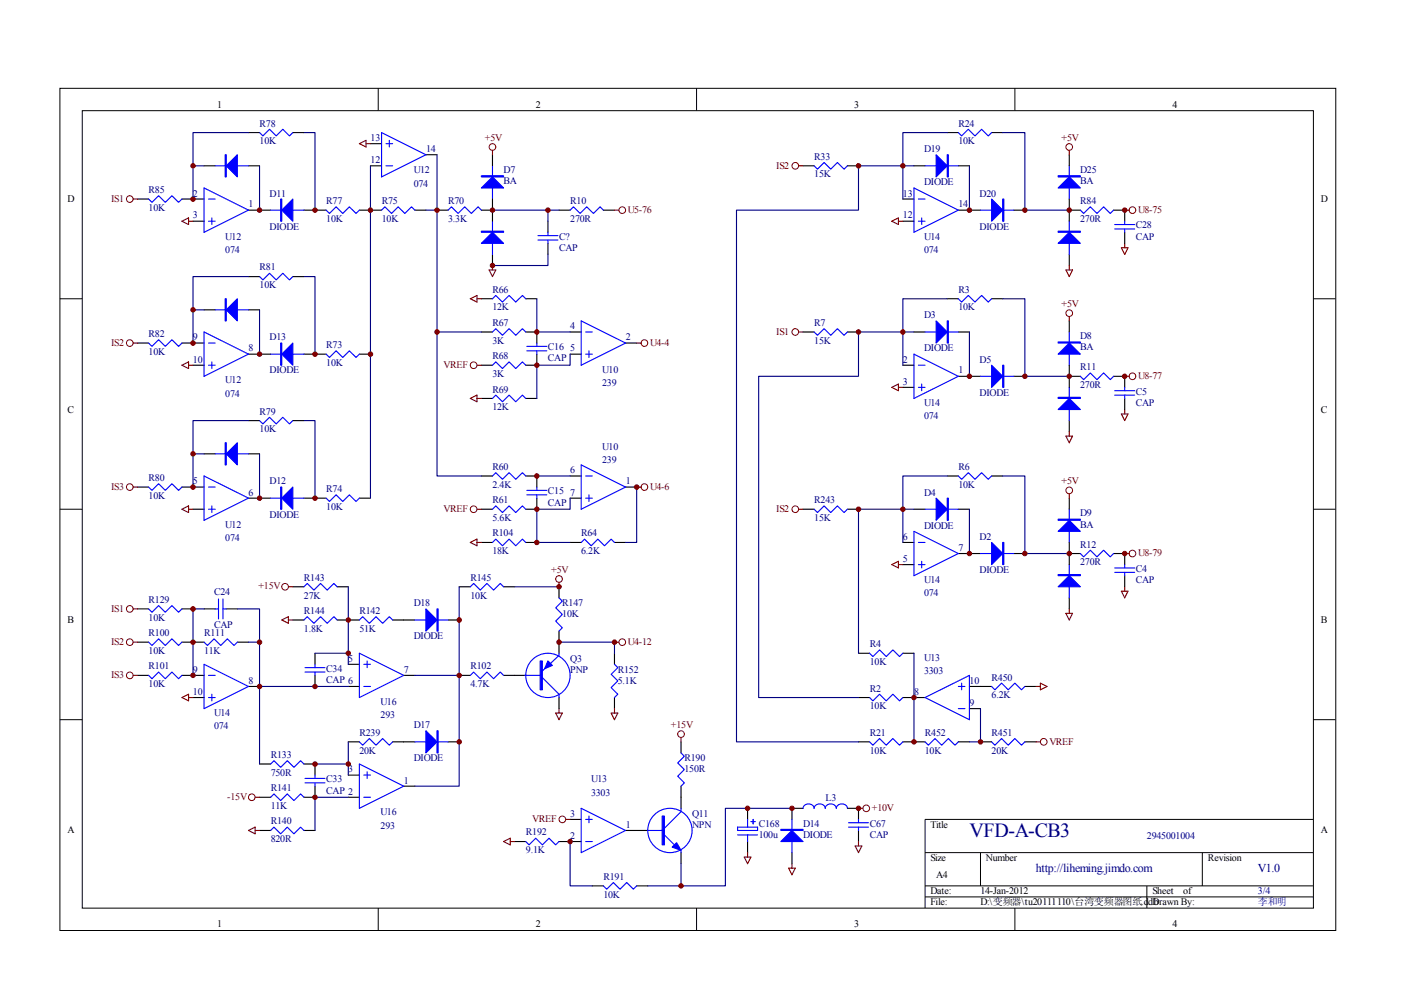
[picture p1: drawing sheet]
<svg xmlns="http://www.w3.org/2000/svg" width="297mm" height="210mm" viewBox="0 0 297 210" stroke-linecap="round" stroke-linejoin="round" font-family="sans-serif">
<g fill="none" stroke="#000" stroke-width=".21">
<path d="M12.7 18.7h270.5v178.6h-270.5zM80.2 18.7v4.7M147.7 18.7v4.7M215.2 18.7v4.7M17.4 23.5h261.1v169h-261.1zM12.7 63.3h4.7M278.4 63.3h4.7M12.7 108h4.7M278.4 108h4.7M12.7 152.6h4.7M278.4 152.6h4.7M278.4 173.7h-82.3v18.8"/>
<path d="M80.2 192.5v4.7M147.7 192.5v4.7M196.1 180.8h82.3M196.1 187.8h82.3M196.1 190.2h82.3M207.9 180.8v7M215.2 192.5v4.7M243.2 187.8v4.7M254.9 180.8v7"/>
</g>
<g fill="none" stroke="#000" stroke-width=".23">
<path d="M43.3 35.2h2.3M52.7 35.2h2.3M52.7 28.1h2.3M62.1 28.1h2.3M78.5 35.2h2.4M78.5 30.5h2.4M90.3 32.8h2.4M104.4 32.8v2.4M170.3 35.2h2.3M179.7 35.2h2.3M193.8 35.2h2.3M200.8 28.1h2.4"/>
<path d="M203.2 35.2h2.3M210.2 28.1h2.4M226.7 32.8v2.4M29.2 42.2h2.3M38.6 42.2h4.7M40.9 46.9h2.4M52.7 44.6h4.7M52.7 58.6h2.3M62.1 58.6h2.3M64.4 44.6h4.7M76.2 44.6h4.7M88 44.6h2.3"/>
<path d="M92.7 44.6h2.3M102.1 44.6h2.3M104.4 42.2v4.7M104.4 53.9v2.4M116.2 46.9v2.4M116.2 51.6v2.3M118.5 44.6h2.4M127.9 44.6h2.4M191.4 42.2h2.4M191.4 46.9h2.4M203.2 44.6h4.7M214.9 44.6h2.4"/>
<path d="M226.7 44.6h2.3M226.7 42.2v4.7M226.7 53.9v2.4M236.1 44.6h2.4v2.3M238.5 49.3v2.3M29.2 72.7h2.3M38.6 72.7h4.7M40.9 77.4h2.4M43.3 65.7h2.3M52.7 75.1h4.7M52.7 65.7h2.3M64.4 75.1h4.7"/>
<path d="M76.2 75.1h2.3M102.1 77.4h2.3M102.1 70.4h2.3M102.1 63.3h2.3M111.5 70.4h2.3v2.3M111.5 63.3h2.3M113.8 75.1v2.3h-2.3M120.9 75.1h2.3M120.9 70.4h2.3M132.6 72.7h2.4M170.3 70.4h2.3M179.7 70.4h2.3"/>
<path d="M191.4 77.4h2.4M193.8 70.4h2.3M200.8 63.3h2.4M203.2 70.4h2.3M203.2 79.8h4.7M210.2 63.3h2.4M214.9 79.8h2.4M226.7 68v2.4M226.7 77.4v4.7M226.7 79.8h2.3M236.1 79.8h2.4v2.3M43.3 96.2h2.3"/>
<path d="M52.7 96.2h2.3M52.7 89.2h2.3M62.1 89.2h2.3M102.1 84.5h2.3M111.5 84.5h2.3M191.4 82.1h2.4M226.7 89.2v2.3M238.5 84.5v2.3M29.2 103.3h2.3M38.6 103.3h4.7M40.9 108h2.4M52.7 105.6h4.7"/>
<path d="M64.4 105.6h4.7M76.2 105.6h2.3M102.1 108h2.3M102.1 100.9h2.3M102.1 115h2.3M111.5 100.9h2.3v2.4M111.5 115h2.3M113.8 105.6v2.4h-2.3M120.9 105.6h2.3M120.9 100.9h2.3M120.9 115h2.3M130.3 115h2.3"/>
<path d="M132.6 103.3h2.4M170.3 108h2.3M179.7 108h2.3M191.4 115h2.4M191.4 119.7h2.4M193.8 108h2.3M200.8 100.9h2.4M203.2 108h2.3M203.2 117.4h4.7M210.2 100.9h2.4M214.9 117.4h2.4M226.7 105.6v2.4"/>
<path d="M226.7 115v4.7M226.7 117.4h2.3M236.1 117.4h2.4v2.3M29.2 129.1h2.3M29.2 136.2h2.3M38.6 129.1h2.3M38.6 136.2h4.7M43.3 129.1h2.3M48 129.1h2.3M50.3 136.2h2.4M62.1 124.4h2.3M62.1 131.5h2.3"/>
<path d="M66.8 138.5v2.4M71.5 124.4h2.3M71.5 131.5h4.7M83.2 131.5h4.8M95 131.5h2.4M97.4 124.4h2.3M106.8 124.4h2.3M118.5 124.4v2.4M118.5 133.8v4.7M130.3 138.5v2.4M182 138.5h2.4M191.4 138.5h2.4"/>
<path d="M226.7 126.8v2.3M238.5 122.1v2.3M29.2 143.2h2.3M38.6 143.2h4.7M40.9 147.9h2.4M52.7 145.5h2.3M66.8 143.2v2.3M73.8 145.5h2.4M73.8 140.9h2.4M73.8 157.3h2.4M83.2 157.3h4.8M85.6 143.2h2.4"/>
<path d="M95 157.3h2.4M97.4 143.2h2.3M106.8 143.2h4.7M118.5 147.9v2.3M130.3 147.9v2.3M144.4 157.3v2.3M182 147.9h2.4M182 157.3h2.4M191.4 147.9h4.7M191.4 157.3h4.7M203.2 157.3h2.3M205.5 145.5h4.7"/>
<path d="M205.5 150.2h2.4M207.9 157.3h2.3M217.3 145.5h2.3M217.3 157.3h2.3M55 176.1h2.4M55 169h2.4M55 162h2.4M64.4 162h2.4v2.3M64.4 176.1h2.4M66.8 166.7v2.3h-2.4M73.8 169h2.4M73.8 164.3h2.4"/>
<path d="M85.6 166.7h2.4M109.1 178.4h2.4M118.5 178.4h4.7M120.9 173.7h2.3M132.6 176.1h4.7M144.4 166.7v4.7M158.5 171.4v2.3M158.5 178.4v2.4M170.3 171.4h-2.4v2.3M179.7 171.4h2.3v2.3M182 176.1v2.3M125.6 187.8h2.3"/>
<path d="M135 187.8h2.3M144.4 180.8v2.3M167.9 180.8v2.3"/>
</g>
<g fill="none" stroke="#00f" stroke-width=".23">
<path d="M43.3 39.9l9.4 4.7-9.4 4.7zM45.6 35.2h7.1M55 28.1l.7 .7 1.4-1.4 1.5 1.4 1.4-1.4 1.4 1.4 .7-.7M80.9 28.1l9.4 4.7-9.4 4.7zM81.8 35.2h1.4M81.8 30.5h1.4M82.5 29.8v1.4M104.4 35.2v7M172.6 35.2l.7 .7 1.4-1.4 1.4 1.4 1.5-1.4 1.4 1.4 .7-.7M193.8 39.9l9.4 4.7-9.4 4.7zM196.1 35.2h7.1M203.2 28.1l.7 .7 1.4-1.4 1.4 1.4 1.4-1.4 1.4 1.4 .7-.7"/>
<path d="M226.7 35.2v7M31.5 42.2l.7 .7 1.4-1.4 1.4 1.4 1.4-1.4 1.5 1.4 .7-.7M44.2 42.2h1.4M44.2 46.9h1.4M44.9 46.2v1.4M55 58.6l.7 .7 1.4-1.4 1.5 1.4 1.4-1.4 1.4 1.4 .7-.7M57.4 44.6h7M69.1 44.6l.7 .7 1.5-1.4 1.4 1.4 1.4-1.4 1.4 1.4 .7-.7M80.9 44.6l.7-.7 1.4 1.4 1.4-1.4 1.4 1.4 1.4-1.4 .8 .7M95 44.6l.7-.7 1.4 1.4 1.4-1.4 1.4 1.4 1.5-1.4 .7 .7M104.4 46.9v7M114.1 50h4.2"/>
<path d="M114.1 50.9h4.2M116.2 49.3v.7M116.2 50.9v.7M120.9 44.6l.7-.7 1.4 1.4 1.4-1.4 1.4 1.4 1.4-1.4 .7 .7M194.7 42.2h1.4M194.7 46.9h1.4M195.4 46.2v1.4M207.9 44.6h7M226.7 46.9v7M229 44.6l.8 .7 1.4-1.4 1.4 1.4 1.4-1.4 1.4 1.4 .7-.7M236.3 47.6h4.3M236.3 48.5h4.3"/>
<path d="M238.5 46.9v.7M238.5 48.5v.8M31.5 72.7l.7 .7 1.4-1.4 1.4 1.4 1.4-1.4 1.5 1.4 .7-.7M43.3 70.4l9.4 4.7-9.4 4.7zM44.2 72.7h1.4M44.2 77.4h1.4M44.9 76.7v1.4M45.6 65.7h7.1M57.4 75.1h7M69.1 75.1l.7 .7 1.5-1.4 1.4 1.4 1.4-1.4 1.4 1.4 .7-.7M104.4 70.4l.7-.7 1.4 1.4 1.4-1.4 1.5 1.4 1.4-1.4 .7 .7M104.4 63.3l.7-.7 1.4 1.4 1.4-1.4 1.5 1.4 1.4-1.4 .7 .7"/>
<path d="M104.4 77.4l.7-.7 1.4 1.4 1.4-1.4 1.5 1.4 1.4-1.4 .7 .7M111.7 73.4h4.2M111.7 74.4h4.2M113.8 72.7v.7M113.8 74.4v.7M123.2 68l9.4 4.7-9.4 4.7zM124.2 75.1h1.4M124.2 70.4h1.4M124.9 74.4v1.4M172.6 70.4l.7 .7 1.4-1.4 1.4 1.4 1.5-1.4 1.4 1.4 .7-.7M193.8 75.1l9.4 4.7-9.4 4.7zM194.7 77.4h1.4"/>
<path d="M196.1 70.4h7.1M203.2 63.3l.7 .7 1.4-1.4 1.4 1.4 1.4-1.4 1.4 1.4 .7-.7M207.9 79.8h7M226.7 70.4v7M229 79.8l.8 .7 1.4-1.4 1.4 1.4 1.4-1.4 1.4 1.4 .7-.7M45.6 96.2h7.1M55 89.2l.7 .7 1.4-1.4 1.5 1.4 1.4-1.4 1.4 1.4 .7-.7M104.4 84.5l.7-.7 1.4 1.4 1.4-1.4 1.5 1.4 1.4-1.4 .7 .7M123.2 98.6l9.4 4.7-9.4 4.7zM194.7 82.1h1.4M195.4 81.4v1.4M226.7 82.1v7.1"/>
<path d="M236.3 82.8h4.3M236.3 83.8h4.3M238.5 82.1v.7M238.5 83.8v.7M31.5 103.3l.7 .7 1.4-1.4 1.4 1.4 1.4-1.4 1.5 1.4 .7-.7M43.3 100.9l9.4 4.7-9.4 4.7zM44.2 103.3h1.4M44.2 108h1.4M44.9 107.3v1.4M57.4 105.6h7M69.1 105.6l.7 .7 1.5-1.4 1.4 1.4 1.4-1.4 1.4 1.4 .7-.7M104.4 100.9l.7-.7 1.4 1.4 1.4-1.4 1.5 1.4 1.4-1.4 .7 .7"/>
<path d="M104.4 108l.7-.7 1.4 1.4 1.4-1.4 1.5 1.4 1.4-1.4 .7 .7M104.4 115l.7-.7 1.4 1.4 1.4-1.4 1.5 1.4 1.4-1.4 .7 .7M111.7 104h4.2M111.7 104.9h4.2M113.8 103.3v.7M113.8 104.9v.7M123.2 115l.7-.7 1.4 1.4 1.5-1.4 1.4 1.4 1.4-1.4 .7 .7M124.2 105.6h1.4M124.2 100.9h1.4M124.9 104.9v1.4M172.6 108l.7 .7 1.4-1.4 1.4 1.4 1.5-1.4 1.4 1.4 .7-.7M193.8 112.7l9.4 4.7-9.4 4.7z"/>
<path d="M194.7 115h1.4M194.7 119.7h1.4M195.4 119v1.4M196.1 108h7.1M203.2 100.9l.7 .7 1.4-1.4 1.4 1.4 1.4-1.4 1.4 1.4 .7-.7M207.9 117.4h7M226.7 108v7M226.7 119.7v7.1M229 117.4l.8 .7 1.4-1.4 1.4 1.4 1.4-1.4 1.4 1.4 .7-.7M238.5 119.7v.7M31.5 129.1l.7 .7 1.4-1.4 1.4 1.4 1.4-1.4 1.5 1.4 .7-.7M31.5 136.2l.7 .7 1.4-1.5 1.4 1.5 1.4-1.5 1.5 1.5 .7-.7"/>
<path d="M43.3 136.2l.7 .7 1.4-1.5 1.4 1.5 1.4-1.5 1.4 1.5 .7-.7M45.6 129.1h.7M46.3 127v4.2M47.3 129.1h.7M47.3 127v4.2M64.4 124.4l.7-.7 1.5 1.4 1.4-1.4 1.4 1.4 1.4-1.4 .7 .7M64.4 131.5l.7-.7 1.5 1.4 1.4-1.4 1.4 1.4 1.4-1.4 .7 .7M76.2 131.5l.7-.7 1.4 1.4 1.4-1.4 1.4 1.4 1.4-1.4 .7 .7M76.2 138.5l9.4 4.7-9.4 4.7zM88 131.5h7M99.7 124.4l.7-.7 1.4 1.4 1.4-1.4 1.4 1.4 1.5-1.4 .7 .7M118.5 126.8l.7 .7-1.4 1.4 1.4 1.4-1.4 1.4 1.4 1.4-.7 .7"/>
<path d="M118.5 138.5v.5l-3.5 3.3M184.4 138.5l.7 .7 1.4-1.4 1.4 1.4 1.4-1.4 1.4 1.4 .7-.7M236.3 120.4h4.3M236.3 121.4h4.3M238.5 121.4v.7M31.5 143.2l.7 .7 1.4-1.4 1.4 1.4 1.4-1.4 1.5 1.4 .7-.7M43.3 140.9l9.4 4.6-9.4 4.7zM44.2 143.2h1.4M44.2 147.9h1.4M44.9 147.2v1.4M64.7 141.6h4.2M64.7 142.5h4.2"/>
<path d="M66.8 140.9v.7M66.8 142.5v.7M76.2 157.3l.7 .7 1.4-1.4 1.4 1.4 1.4-1.4 1.4 1.4 .7-.7M77.1 145.5h1.4M77.1 140.9h1.4M77.8 140.1v1.5M88 157.3h7M99.7 143.2l.7-.7 1.4 1.4 1.4-1.4 1.4 1.4 1.5-1.4 .7 .7M111.2 143.2h3.3M115 143.7l3.5 3.5v.7M130.3 140.9l.7 .7-1.4 1.4 1.4 1.4-1.4 1.4 1.4 1.4-.7 .7M144.4 159.6l.7 .7-1.4 1.5 1.4 1.4-1.4 1.4 1.4 1.4-.7 .7"/>
<path d="M184.4 147.9l.7 .7 1.4-1.4 1.4 1.4 1.4-1.4 1.4 1.4 .7-.7M184.4 157.3l.7 .7 1.4-1.4 1.4 1.4 1.4-1.4 1.4 1.4 .7-.7M196.1 157.3l.7 .7 1.4-1.4 1.5 1.4 1.4-1.4 1.4 1.4 .7-.7M196.1 147.9l9.4-4.7v9.4zM203.2 145.5h1.4M203.2 150.2h1.4M203.9 144.8v1.5M210.2 157.3l.7 .7 1.5-1.4 1.4 1.4 1.4-1.4 1.4 1.4 .7-.7M210.2 145.5l.7 .8 1.5-1.5 1.4 1.5 1.4-1.5 1.4 1.5 .7-.8M57.4 176.1l.7-.7 1.4 1.4 1.4-1.4 1.4 1.4 1.4-1.4 .7 .7M57.4 169l.7-.7 1.4 1.4 1.4-1.4 1.4 1.4 1.4-1.4 .7 .7M57.4 162l.7-.7 1.4 1.4 1.4-1.4 1.4 1.4 1.4-1.4 .7 .7"/>
<path d="M64.7 165h4.2M64.7 166h4.2M66.8 164.3v.7M66.8 166v.7M76.2 162l9.4 4.7-9.4 4.7zM77.1 169h1.4M77.1 164.3h1.4M77.8 163.6v1.4M111.5 178.4l.7 .7 1.4-1.4 1.4 1.4 1.4-1.4 1.4 1.4 .7-.7M123.2 171.4l9.4 4.7-9.4 4.7zM124.2 178.4h1.4M124.2 173.7h1.4"/>
<path d="M124.9 173v1.4M137.3 176.1h3.6M140.9 177l2.1 2.1M144.4 171.4v.7l-3.5 3.5M156.4 175.4h4.2v.7h-4.2zM156.4 177h4.2M158.5 173.7v1.7M158.5 177v1.4M159.2 174.2h.9M159.7 173.7v1M167.9 173.7v7.1M170.3 171.4a1.21 1.21 0 0 1 1.1-1 1.21 1.21 0 0 1 1.2 1 1.21 1.21 0 0 1 1.2-1 1.21 1.21 0 0 1 1.2 1 1.2 1.2 0 0 1 1.1-1 1.2 1.2 0 0 1 1.2 1 1.21 1.21 0 0 1 1.2-1 1.21 1.21 0 0 1 1.2 1"/>
<path d="M179.9 175.4h4.2M179.9 174.4h4.2M182 173.7v.7M182 175.4v.7M127.9 187.8l.7 .7 1.4-1.4 1.5 1.4 1.4-1.4 1.4 1.4 .7-.7M144.4 180.3v.5"/>
<circle cx="116.2" cy="143.2" r="4.7"/>
<circle cx="142" cy="176.1" r="4.7"/>
</g>
<g fill="#00f" stroke="#00f" stroke-width=".23">
<path d="M48 35.2l2.3-2.4v4.7z"/>
<path d="M62.1 42.2v4.7l-2.4-2.3z"/>
<path d="M50.3 63.3v4.7l-2.3-2.3z"/>
<path d="M62.1 72.7v4.7l-2.4-2.3z"/>
<path d="M50.3 93.9v4.7l-2.3-2.4z"/>
<path d="M62.1 103.3v4.7l-2.4-2.4z"/>
<path d="M102.1 51.6l2.3-2.3 2.4 2.3z"/>
<path d="M102.1 39.9l2.3-2.4 2.4 2.4z"/>
<path d="M90.3 129.1l2.4 2.4-2.4 2.3z"/>
<path d="M116.2 140.1l.9 1-1.6 .7z"/>
<path d="M142.5 179.6l1-.9 .9 1.6z"/>
<path d="M165.6 178.4l2.3-2.3 2.4 2.3z"/>
<path d="M210.2 42.2l2.4 2.4-2.4 2.3z"/>
<path d="M198.5 32.8l2.3 2.4-2.3 2.3z"/>
<path d="M224.3 51.6l2.4-2.3 2.3 2.3z"/>
<path d="M224.3 39.9l2.4-2.4 2.3 2.4z"/>
<path d="M210.2 77.4l2.4 2.4-2.4 2.3z"/>
<path d="M198.5 68l2.3 2.4-2.3 2.3z"/>
<path d="M224.3 86.8l2.4-2.3 2.3 2.3z"/>
<path d="M224.3 75.1l2.4-2.4 2.3 2.4z"/>
<path d="M210.2 115l2.4 2.4-2.4 2.3z"/>
<path d="M198.5 105.6l2.3 2.4-2.3 2.3z"/>
<path d="M224.3 124.4l2.4-2.3 2.3 2.3z"/>
<path d="M224.3 112.7l2.4-2.4 2.3 2.4z"/>
<path d="M90.3 154.9l2.4 2.4-2.4 2.3z"/>
<path d="M47.7 32.8h.3v4.7h-.3z" fill-rule="evenodd"/>
<path d="M59.5 42.2h.2v4.7h-.2z" fill-rule="evenodd"/>
<path d="M47.7 63.3h.3v4.7h-.3z" fill-rule="evenodd"/>
<path d="M59.5 72.7h.2v4.7h-.2z" fill-rule="evenodd"/>
<path d="M47.7 93.9h.3v4.7h-.3z" fill-rule="evenodd"/>
<path d="M59.5 103.3h.2v4.7h-.2z" fill-rule="evenodd"/>
<path d="M102.1 49h4.7v.3h-4.7z" fill-rule="evenodd"/>
<path d="M102.1 37.3h4.7v.2h-4.7z" fill-rule="evenodd"/>
<path d="M92.7 129.1h.2v4.7h-.2z" fill-rule="evenodd"/>
<path d="M114.5 140.1h.5v6.2h-.5z" fill-rule="evenodd"/>
<path d="M140.4 173h.5v6.1h-.5z" fill-rule="evenodd"/>
<path d="M165.6 175.8h4.7v.3h-4.7z" fill-rule="evenodd"/>
<path d="M212.6 42.2h.2v4.7h-.2z" fill-rule="evenodd"/>
<path d="M200.8 32.8h.3v4.7h-.3z" fill-rule="evenodd"/>
<path d="M224.3 49h4.7v.3h-4.7z" fill-rule="evenodd"/>
<path d="M224.3 37.3h4.7v.2h-4.7z" fill-rule="evenodd"/>
<path d="M212.6 77.4h.2v4.7h-.2z" fill-rule="evenodd"/>
<path d="M200.8 68h.3v4.7h-.3z" fill-rule="evenodd"/>
<path d="M224.3 84.2h4.7v.3h-4.7z" fill-rule="evenodd"/>
<path d="M224.3 72.5h4.7v.2h-4.7z" fill-rule="evenodd"/>
<path d="M212.6 115h.2v4.7h-.2z" fill-rule="evenodd"/>
<path d="M200.8 105.6h.3v4.7h-.3z" fill-rule="evenodd"/>
<path d="M224.3 121.8h4.7v.3h-4.7z" fill-rule="evenodd"/>
<path d="M224.3 110.1h4.7v.2h-4.7z" fill-rule="evenodd"/>
<path d="M92.7 154.9h.2v4.7h-.2z" fill-rule="evenodd"/>
</g>
<g fill="none" stroke="#800000" stroke-width=".21">
<circle cx="104.4" cy="31.2" r=".71"/>
<circle cx="168.6" cy="35.2" r=".71"/>
<circle cx="226.7" cy="31.2" r=".71"/>
<circle cx="27.5" cy="42.2" r=".71"/>
<circle cx="131.9" cy="44.6" r=".71"/>
<circle cx="240.1" cy="44.6" r=".71"/>
<circle cx="27.5" cy="72.7" r=".71"/>
<circle cx="100.4" cy="77.4" r=".71"/>
<circle cx="136.6" cy="72.7" r=".7"/>
<circle cx="168.6" cy="70.4" r=".7"/>
<circle cx="226.7" cy="66.4" r=".71"/>
<circle cx="240.1" cy="79.8" r=".71"/>
<circle cx="27.5" cy="103.3" r=".71"/>
<circle cx="100.4" cy="108" r=".71"/>
<circle cx="136.6" cy="103.3" r=".7"/>
<circle cx="168.6" cy="108" r=".7"/>
<circle cx="226.7" cy="104" r=".71"/>
<circle cx="240.1" cy="117.4" r=".71"/>
<circle cx="27.5" cy="129.1" r=".71"/>
<circle cx="27.5" cy="136.2" r=".71"/>
<circle cx="60.4" cy="124.4" r=".71"/>
<circle cx="118.5" cy="122.8" r=".7"/>
<circle cx="131.9" cy="136.2" r=".71"/>
<circle cx="27.5" cy="143.2" r=".71"/>
<circle cx="144.4" cy="155.6" r=".71"/>
<circle cx="221.3" cy="157.3" r=".71"/>
<circle cx="53.4" cy="169" r=".7"/>
<circle cx="119.2" cy="173.7" r=".71"/>
<circle cx="183.7" cy="171.4" r=".7"/>
</g>
<g fill="none" stroke="#800000" stroke-width=".23">
<path d="M76.2 30.5l1.4-.7v1.4zM77.6 30.5h.9M104.4 31.9v.9M169.3 35.2h1M226.7 31.9v.9M28.2 42.2h1M38.6 46.9l1.4-.7v1.4zM40 46.9h.9M103.7 57.2h1.4l-.7 1.4zM104.4 56.3v.9M130.3 44.6h.9M189.1 46.9l1.4-.7v1.4z"/>
<path d="M190.5 46.9h.9M226 57.2h1.4l-.7 1.4zM226.7 56.3v.9M237.7 52.5h1.5l-.7 1.4zM238.5 44.6h.9M238.5 51.6v.9M28.2 72.7h1M38.6 77.4l1.4-.7v1.4zM40 77.4h.9M99.7 63.3l1.4-.7v1.4zM101.1 77.4h1M101.1 63.3h1"/>
<path d="M135 72.7h.9M169.3 70.4h1M226.7 67.1v.9M238.5 79.8h.9M99.7 84.5l1.4-.7v1.4zM101.1 84.5h1M189.1 82.1l1.4-.7v1.4zM190.5 82.1h.9M226 92.5h1.4l-.7 1.4zM226.7 91.5v1M237.7 87.8h1.5l-.7 1.4zM238.5 86.8v1"/>
<path d="M28.2 103.3h1M38.6 108l1.4-.7v1.4zM40 108h.9M99.7 115l1.4-.7v1.4zM101.1 108h1M101.1 115h1M135 103.3h.9M169.3 108h1M189.1 119.7l1.4-.7v1.4zM190.5 119.7h.9M226.7 104.7v.9M238.5 117.4h.9"/>
<path d="M28.2 129.1h1M28.2 136.2h1M59.7 131.5l1.4-.7v1.4zM61.1 131.5h1M61.1 124.4h1M118.5 123.5v.9M130.3 136.2h.9M226 130h1.4l-.7 1.5zM226.7 129.1v.9M237.7 125.3h1.5l-.7 1.5zM238.5 124.4v.9M28.2 143.2h1"/>
<path d="M38.6 147.9l1.4-.7v1.4zM40 147.9h.9M117.8 151.2h1.4l-.7 1.4zM118.5 150.2v1M129.6 151.2h1.4l-.7 1.4zM130.3 150.2v1M144.4 156.4v.9M219.6 157.3h1M219.6 145.5h1M220.6 144.8l1.4 .7-1.4 .8zM52.7 176.1l1.4-.7v1.4zM54.1 169h.9"/>
<path d="M54.1 176.1h.9M106.8 178.4l1.4-.7v1.4zM108.2 178.4h.9M119.9 173.7h1M181.3 179.4h1.4l-.7 1.4zM182 171.4h1M182 178.4v1M157.8 181.7h1.4l-.7 1.4zM158.5 180.8v.9M167.2 184.1h1.4l-.7 1.4zM167.9 183.1v1"/>
</g>
<g fill="none" stroke="#000080" stroke-width=".23">
<path d="M43.3 35.2h-2.4v7M52.7 28.1h-11.8v7.1M55 35.2v9.4M64.4 28.1h2.4v16.5M78.5 35.2v70.4M92.7 32.8v11.8h-2.4M193.8 35.2h-11.8v9.4h-25.8v112.7h25.8M200.8 28.1h-9.4v14.1M205.5 35.2v9.4M212.6 28.1h4.7v16.5h9.4M52.7 58.6h-11.8v7.1M64.4 58.6h2.4v16.5"/>
<path d="M92.7 44.6v25.8h9.4M104.4 44.6h14.1M116.2 53.9v2.4h-11.8M116.2 44.6v2.3M43.3 65.7h-2.4v7M55 65.7v9.4M92.7 70.4v30.5h9.4M113.8 63.3v7.1h7.1M120.9 75.1v2.3h-7.1v7.1M193.8 70.4h-11.8v9.4h-21.1v68.1h21.1M200.8 63.3h-9.4v14.1M205.5 70.4v9.4"/>
<path d="M212.6 63.3h4.7v16.5h9.4M43.3 96.2h-2.4v7.1M52.7 89.2h-11.8v7M55 96.2v9.4M64.4 89.2h2.4v16.4M113.8 100.9h7.1M120.9 105.6v2.4h-7.1v7h7.1M135 103.3v11.7h-2.4M193.8 108h-11.8v30.5M200.8 100.9h-9.4v14.1M205.5 108v9.4M212.6 100.9h4.7v16.5h9.4"/>
<path d="M43.3 129.1h-2.4v14.1M50.3 129.1h4.7v16.4M52.7 136.2h2.3M66.8 138.5h7M73.8 124.4v16.5M97.4 124.4v18.8h-9.4M109.1 124.4h9.4M118.5 136.2h11.8v2.3M193.8 138.5v18.8M55 145.5v16.5M55 145.5h18.8M73.8 157.3v7"/>
<path d="M97.4 143.2v23.5h-9.4M207.9 150.2v7.1h-2.4M66.8 162h7M73.8 169h-7v7.1M120.9 178.4v9.4h4.7M167.9 171.4h-14.1v16.4h-9.4M144.4 183.1v4.7h-7.1"/>
</g>
<g fill="#800000" stroke="#800000" stroke-width=".21">
<circle cx="55" cy="44.6" r=".47"/>
<circle cx="40.9" cy="42.2" r=".47"/>
<circle cx="40.9" cy="35.2" r=".47"/>
<circle cx="66.8" cy="44.6" r=".47"/>
<circle cx="104.4" cy="44.6" r=".47"/>
<circle cx="40.9" cy="72.7" r=".47"/>
<circle cx="55" cy="75.1" r=".47"/>
<circle cx="66.8" cy="75.1" r=".47"/>
<circle cx="78.5" cy="75.1" r=".47"/>
<circle cx="40.9" cy="65.7" r=".47"/>
<circle cx="40.9" cy="103.3" r=".47"/>
<circle cx="55" cy="105.6" r=".47"/>
<circle cx="66.8" cy="105.6" r=".47"/>
<circle cx="40.9" cy="96.2" r=".47"/>
<circle cx="78.5" cy="44.6" r=".47"/>
<circle cx="116.2" cy="44.6" r=".47"/>
<circle cx="104.4" cy="56.3" r=".47"/>
<circle cx="92.7" cy="44.6" r=".47"/>
<circle cx="113.8" cy="70.4" r=".47"/>
<circle cx="113.8" cy="77.4" r=".47"/>
<circle cx="113.8" cy="108" r=".47"/>
<circle cx="113.8" cy="100.9" r=".47"/>
<circle cx="92.7" cy="70.4" r=".47"/>
<circle cx="113.8" cy="115" r=".47"/>
<circle cx="135" cy="103.3" r=".47"/>
<circle cx="40.9" cy="143.2" r=".47"/>
<circle cx="40.9" cy="129.1" r=".47"/>
<circle cx="40.9" cy="136.2" r=".47"/>
<circle cx="73.8" cy="131.5" r=".47"/>
<circle cx="66.8" cy="145.5" r=".47"/>
<circle cx="55" cy="136.2" r=".47"/>
<circle cx="73.8" cy="138.5" r=".47"/>
<circle cx="118.5" cy="136.2" r=".47"/>
<circle cx="130.3" cy="136.2" r=".47"/>
<circle cx="118.5" cy="124.4" r=".47"/>
<circle cx="97.4" cy="131.5" r=".47"/>
<circle cx="226.7" cy="44.6" r=".47"/>
<circle cx="217.3" cy="44.6" r=".47"/>
<circle cx="191.4" cy="35.2" r=".47"/>
<circle cx="238.5" cy="44.6" r=".47"/>
<circle cx="217.3" cy="79.8" r=".47"/>
<circle cx="226.7" cy="79.8" r=".47"/>
<circle cx="191.4" cy="70.4" r=".47"/>
<circle cx="217.3" cy="117.4" r=".47"/>
<circle cx="226.7" cy="117.4" r=".47"/>
<circle cx="191.4" cy="108" r=".47"/>
<circle cx="238.5" cy="79.8" r=".47"/>
<circle cx="238.5" cy="117.4" r=".47"/>
<circle cx="182" cy="108" r=".47"/>
<circle cx="193.8" cy="147.9" r=".47"/>
<circle cx="193.8" cy="157.3" r=".47"/>
<circle cx="207.9" cy="157.3" r=".47"/>
<circle cx="182" cy="70.4" r=".47"/>
<circle cx="182" cy="35.2" r=".47"/>
<circle cx="205.5" cy="44.6" r=".47"/>
<circle cx="205.5" cy="79.8" r=".47"/>
<circle cx="205.5" cy="117.4" r=".47"/>
<circle cx="120.9" cy="178.4" r=".47"/>
<circle cx="167.9" cy="171.4" r=".47"/>
<circle cx="182" cy="171.4" r=".47"/>
<circle cx="144.4" cy="187.8" r=".47"/>
<circle cx="158.5" cy="171.4" r=".47"/>
<circle cx="66.8" cy="162" r=".47"/>
<circle cx="73.8" cy="162" r=".47"/>
<circle cx="66.8" cy="169" r=".47"/>
<circle cx="97.4" cy="143.2" r=".47"/>
<circle cx="97.4" cy="157.3" r=".47"/>
<circle cx="55" cy="145.5" r=".47"/>
</g>
<text font-size="4.2" fill="#000080" x="205.6" y="177.4">VFD-A-CB3</text>
<g font-size="2.5" fill="#000080">
<text x="219.6" y="184.8">http://liheming.jimdo.com</text>
<text x="266.7" y="184.8">V1.0</text>
</g>
<g font-size="2.1">
<text x="46.1" y="22.9">1</text>
<text x="113.6" y="22.9">2</text>
<text x="181.1" y="22.9">3</text>
<text x="248.6" y="22.9">4</text>
<text x="14.3" y="42.8">D</text>
<text x="280.1" y="42.8">D</text>
<text x="14.3" y="87.5">C</text>
<text x="280.1" y="87.5">C</text>
<text x="14.3" y="132.1">B</text>
<text x="280.1" y="132.1">B</text>
<text x="14.3" y="176.7">A</text>
<text x="197.3" y="175.5">Title</text>
<text x="280.1" y="176.7">A</text>
<text x="197.3" y="182.6">Size</text>
<text x="209" y="182.6">Number</text>
<text x="256.1" y="182.6">Revision</text>
<text x="197.3" y="189.6">Date:</text>
<text x="197.3" y="192">File:</text>
<text x="198.5" y="186.1">A4</text>
<text x="207.9" y="189.6">14-Jan-2012</text>
<text x="207.9" y="192">D:\变频器\tu20111110\台湾变频器图纸.ddb</text>
<text x="244.3" y="189.6">Sheet</text>
<text x="244.3" y="192">Drawn By:</text>
<text x="250.9" y="189.6">of</text>
<text x="46.1" y="196.6">1</text>
<text x="113.6" y="196.6">2</text>
<text x="181.1" y="196.6">3</text>
<text x="248.6" y="196.6">4</text>
</g>
<g font-size="2.1" fill="#000080">
<text x="55" y="26.9">R78</text>
<text x="78.6" y="29.9">13</text>
<text x="203.2" y="26.9">R24</text>
<text x="55" y="30.6">10K</text>
<text x="78.6" y="34.6">12</text>
<text x="90.3" y="32.3">14</text>
<text x="172.6" y="33.9">R33</text>
<text x="195.9" y="32.3">D19</text>
<text x="203.2" y="30.6">10K</text>
<text x="31.5" y="40.9">R85</text>
<text x="40.9" y="41.7">2</text>
<text x="57.1" y="41.7">D11</text>
<text x="87.7" y="36.7">U12</text>
<text x="87.7" y="39.6">074</text>
<text x="106.8" y="36.7">D7</text>
<text x="106.8" y="39">BA</text>
<text x="172.6" y="37.6">15K</text>
<text x="191.4" y="41.7">13</text>
<text x="195.9" y="39.3">DIODE</text>
<text x="207.7" y="41.7">D20</text>
<text x="229" y="36.7">D25</text>
<text x="229" y="39">BA</text>
<text x="31.5" y="44.7">10K</text>
<text x="40.9" y="46.3">3</text>
<text x="52.7" y="44">1</text>
<text x="69.2" y="43.3">R77</text>
<text x="69.2" y="47">10K</text>
<text x="80.9" y="43.3">R75</text>
<text x="80.9" y="47">10K</text>
<text x="95" y="43.3">R70</text>
<text x="95" y="47">3.3K</text>
<text x="120.9" y="43.3">R10</text>
<text x="120.9" y="47">270R</text>
<text x="191.4" y="46.3">12</text>
<text x="203.2" y="44">14</text>
<text x="229" y="43.3">R84</text>
<text x="229" y="47">270R</text>
<text x="47.8" y="50.8">U12</text>
<text x="47.8" y="53.6">074</text>
<text x="57.1" y="48.7">DIODE</text>
<text x="118.5" y="50.8">C?</text>
<text x="118.5" y="53.2">CAP</text>
<text x="195.9" y="50.8">U14</text>
<text x="195.9" y="53.6">074</text>
<text x="207.7" y="48.7">DIODE</text>
<text x="240.8" y="48.4">C28</text>
<text x="240.8" y="50.8">CAP</text>
<text x="55" y="57.3">R81</text>
<text x="55" y="61.1">10K</text>
<text x="104.4" y="62.1">R66</text>
<text x="104.4" y="65.8">12K</text>
<text x="203.2" y="62.1">R3</text>
<text x="203.2" y="65.8">10K</text>
<text x="31.5" y="71.5">R82</text>
<text x="104.4" y="69.1">R67</text>
<text x="120.9" y="69.8">4</text>
<text x="172.6" y="69.1">R7</text>
<text x="195.9" y="67.5">D3</text>
<text x="229" y="71.9">D8</text>
<text x="31.5" y="75.2">10K</text>
<text x="40.9" y="72.2">9</text>
<text x="40.9" y="76.9">10</text>
<text x="52.7" y="74.5">8</text>
<text x="57.1" y="72.2">D13</text>
<text x="69.2" y="73.8">R73</text>
<text x="69.2" y="77.6">10K</text>
<text x="104.4" y="72.9">3K</text>
<text x="104.4" y="76.1">R68</text>
<text x="116.2" y="74.3">C16</text>
<text x="116.2" y="76.6">CAP</text>
<text x="120.9" y="74.5">5</text>
<text x="132.7" y="72.2">2</text>
<text x="172.6" y="72.9">15K</text>
<text x="191.4" y="76.9">2</text>
<text x="195.9" y="74.5">DIODE</text>
<text x="207.7" y="76.9">D5</text>
<text x="229" y="74.3">BA</text>
<text x="47.8" y="81.3">U12</text>
<text x="57.1" y="79.2">DIODE</text>
<text x="104.4" y="79.9">3K</text>
<text x="104.4" y="83.2">R69</text>
<text x="127.7" y="79">U10</text>
<text x="127.7" y="81.8">239</text>
<text x="191.4" y="81.5">3</text>
<text x="203.2" y="79.2">1</text>
<text x="207.7" y="83.9">DIODE</text>
<text x="229" y="78.5">R11</text>
<text x="229" y="82.3">270R</text>
<text x="240.8" y="83.7">C5</text>
<text x="47.8" y="84.2">074</text>
<text x="55" y="87.9">R79</text>
<text x="104.4" y="87">12K</text>
<text x="195.9" y="86">U14</text>
<text x="195.9" y="88.8">074</text>
<text x="240.8" y="86">CAP</text>
<text x="55" y="91.6">10K</text>
<text x="127.7" y="95.4">U10</text>
<text x="104.4" y="99.7">R60</text>
<text x="120.9" y="100.3">6</text>
<text x="127.7" y="98.2">239</text>
<text x="203.2" y="99.7">R6</text>
<text x="31.5" y="102">R80</text>
<text x="31.5" y="105.8">10K</text>
<text x="40.9" y="102.7">5</text>
<text x="52.7" y="105.1">6</text>
<text x="57.1" y="102.7">D12</text>
<text x="69.2" y="104.3">R74</text>
<text x="104.4" y="103.4">2.4K</text>
<text x="104.4" y="106.7">R61</text>
<text x="116.2" y="104.8">C15</text>
<text x="116.2" y="107.2">CAP</text>
<text x="120.9" y="105.1">7</text>
<text x="132.7" y="102.7">1</text>
<text x="172.6" y="106.7">R243</text>
<text x="195.9" y="105.1">D4</text>
<text x="203.2" y="103.4">10K</text>
<text x="47.8" y="111.9">U12</text>
<text x="57.1" y="109.7">DIODE</text>
<text x="69.2" y="108.1">10K</text>
<text x="104.4" y="110.4">5.6K</text>
<text x="104.4" y="113.7">R104</text>
<text x="123.2" y="113.7">R64</text>
<text x="172.6" y="110.4">15K</text>
<text x="195.9" y="112.1">DIODE</text>
<text x="229" y="109.5">D9</text>
<text x="229" y="111.9">BA</text>
<text x="47.8" y="114.7">074</text>
<text x="104.4" y="117.5">18K</text>
<text x="123.2" y="117.5">6.2K</text>
<text x="191.4" y="119.1">5</text>
<text x="191.4" y="114.5">6</text>
<text x="203.2" y="116.8">7</text>
<text x="207.7" y="114.5">D2</text>
<text x="229" y="116.1">R12</text>
<text x="229" y="119.8">270R</text>
<text x="64.4" y="123.1">R143</text>
<text x="99.7" y="123.1">R145</text>
<text x="195.9" y="123.6">U14</text>
<text x="207.7" y="121.5">DIODE</text>
<text x="240.8" y="121.3">C4</text>
<text x="240.8" y="123.6">CAP</text>
<text x="31.5" y="127.9">R129</text>
<text x="31.5" y="131.6">10K</text>
<text x="45.4" y="126.2">C24</text>
<text x="64.4" y="126.9">27K</text>
<text x="64.4" y="130.1">R144</text>
<text x="76.2" y="130.1">R142</text>
<text x="87.7" y="128.5">D18</text>
<text x="99.7" y="126.9">10K</text>
<text x="119.2" y="128.5">R147</text>
<text x="119.2" y="130.9">10K</text>
<text x="195.9" y="126.4">074</text>
<text x="31.5" y="134.9">R100</text>
<text x="43.3" y="134.9">R111</text>
<text x="45.4" y="133.2">CAP</text>
<text x="64.4" y="134">1.8K</text>
<text x="76.2" y="134">51K</text>
<text x="87.7" y="135.6">DIODE</text>
<text x="184.4" y="137.3">R4</text>
<text x="31.5" y="138.6">10K</text>
<text x="31.5" y="141.9">R101</text>
<text x="40.9" y="142.6">9</text>
<text x="43.3" y="138.6">11K</text>
<text x="69.2" y="142.4">C34</text>
<text x="73.8" y="140.3">5</text>
<text x="85.6" y="142.6">7</text>
<text x="99.7" y="141.9">R102</text>
<text x="120.9" y="140.3">Q3</text>
<text x="120.9" y="142.6">PNP</text>
<text x="131" y="142.6">R152</text>
<text x="184.4" y="141">10K</text>
<text x="195.9" y="140.1">U13</text>
<text x="195.9" y="142.8">3303</text>
<text x="31.5" y="145.7">10K</text>
<text x="40.9" y="147.3">10</text>
<text x="52.7" y="145">8</text>
<text x="69.2" y="144.7">CAP 6</text>
<text x="80.7" y="149.5">U16</text>
<text x="99.7" y="145.7">4.7K</text>
<text x="131" y="145">5.1K</text>
<text x="184.4" y="146.7">R2</text>
<text x="193.8" y="147.3">8</text>
<text x="205.6" y="149.7">9</text>
<text x="205.6" y="145">10</text>
<text x="210.2" y="144.3">R450</text>
<text x="210.2" y="148">6.2K</text>
<text x="45.4" y="151.8">U14</text>
<text x="45.4" y="154.6">074</text>
<text x="80.7" y="152.2">293</text>
<text x="87.7" y="154.4">D17</text>
<text x="184.4" y="150.4">10K</text>
<text x="57.4" y="160.7">R133</text>
<text x="76.2" y="156.1">R239</text>
<text x="76.2" y="159.8">20K</text>
<text x="87.7" y="161.4">DIODE</text>
<text x="145.1" y="161.4">R190</text>
<text x="184.4" y="156.1">R21</text>
<text x="184.4" y="159.8">10K</text>
<text x="196.1" y="156.1">R452</text>
<text x="196.1" y="159.8">10K</text>
<text x="210.2" y="156.1">R451</text>
<text x="210.2" y="159.8">20K</text>
<text x="57.4" y="167.7">R141</text>
<text x="57.4" y="164.4">750R</text>
<text x="69.2" y="165.9">C33</text>
<text x="73.8" y="163.8">3</text>
<text x="85.6" y="166.1">1</text>
<text x="125.3" y="165.9">U13</text>
<text x="145.1" y="163.8">150R</text>
<text x="57.4" y="171.5">11K</text>
<text x="69.2" y="168.2">CAP 2</text>
<text x="80.7" y="172.9">U16</text>
<text x="120.9" y="173.2">3</text>
<text x="125.3" y="168.7">3303</text>
<text x="146.7" y="173.2">Q11</text>
<text x="175" y="169.9">L3</text>
<text x="57.4" y="174.8">R140</text>
<text x="57.4" y="178.6">820R</text>
<text x="80.7" y="175.8">293</text>
<text x="111.5" y="177.1">R192</text>
<text x="120.9" y="177.9">2</text>
<text x="132.7" y="175.5">1</text>
<text x="146.7" y="175.5">NPN</text>
<text x="160.9" y="175.3">C168</text>
<text x="160.9" y="177.6">100u</text>
<text x="170.3" y="175.3">D14</text>
<text x="170.3" y="177.6">DIODE</text>
<text x="184.4" y="175.3">C67</text>
<text x="184.4" y="177.6">CAP</text>
<text x="243.2" y="177.9">2945001004</text>
<text x="111.5" y="180.9">9.1K</text>
<text x="127.9" y="186.5">R191</text>
<text x="127.9" y="190.3">10K</text>
<text x="266.7" y="192">李和明</text>
<text x="266.7" y="189.6">3/4</text>
</g>
<g font-size="2.1" fill="#800000">
<text x="102.8" y="29.9">+5V</text>
<text x="225" y="29.9">+5V</text>
<text x="164.6" y="35.7">IS2</text>
<text x="23.5" y="42.8">IS1</text>
<text x="133.1" y="45.1">U5-76</text>
<text x="241.3" y="45.1">U8-75</text>
<text x="225" y="65.1">+5V</text>
<text x="164.6" y="71">IS1</text>
<text x="23.5" y="73.3">IS2</text>
<text x="137.8" y="73.3">U4-4</text>
<text x="94.1" y="78.1">VREF</text>
<text x="241.3" y="80.4">U8-77</text>
<text x="23.5" y="103.9">IS3</text>
<text x="137.8" y="103.9">U4-6</text>
<text x="225" y="102.7">+5V</text>
<text x="94.1" y="108.6">VREF</text>
<text x="164.6" y="108.6">IS2</text>
<text x="241.3" y="118">U8-79</text>
<text x="54.8" y="125">+15V</text>
<text x="116.8" y="121.5">+5V</text>
<text x="23.5" y="129.7">IS1</text>
<text x="23.5" y="136.8">IS2</text>
<text x="133.1" y="136.8">U4-12</text>
<text x="23.5" y="143.8">IS3</text>
<text x="142.2" y="154.4">+15V</text>
<text x="222.5" y="157.9">VREF</text>
<text x="48.2" y="169.6">-15V</text>
<text x="184.8" y="172">+10V</text>
<text x="112.9" y="174.3">VREF</text>
</g>
</svg>
